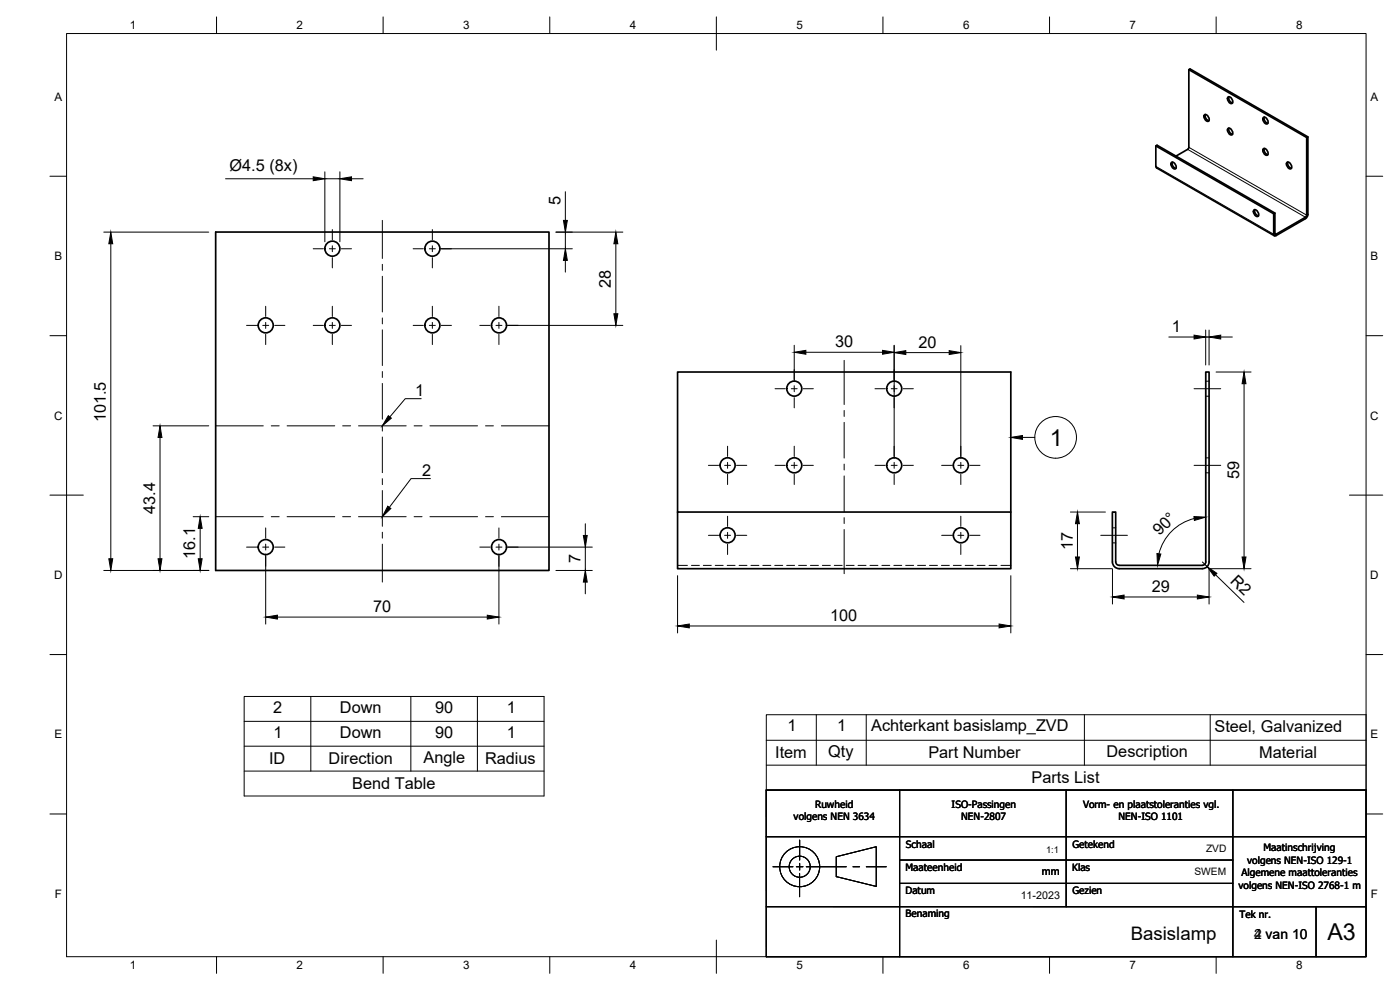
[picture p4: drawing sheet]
<svg xmlns="http://www.w3.org/2000/svg" width="420mm" height="297mm" viewBox="0 0 420 297" stroke-linecap="round" stroke-linejoin="round" font-family="sans-serif">
<!-- layer: Visible -->
<g fill="none" stroke="#000" stroke-width=".51">
<path d="M356.8 20.9l35.4 20.4M361.5 34.4a1.32 1.32 0 0 1 1.2 2 1.32 1.32 0 0 1-1.2-2zM361.7 34.3a1.53 1.53 0 0 0 1.1 1.9M368.6 38.5a1.32 1.32 0 0 1 1.1 2 1.32 1.32 0 0 1-1.1-2zM368.6 29.1a1.32 1.32 0 0 1 1.1 1.9 1.32 1.32 0 0 1-1.1-1.9zM368.8 38.4a1.53 1.53 0 0 0 1.1 1.9M368.8 29a1.53 1.53 0 0 0 1.1 1.9M379.2 35.2a1.32 1.32 0 0 1 1.1 2 1.32 1.32 0 0 1-1.1-2zM379.4 35.1a1.53 1.53 0 0 0 1.1 1.9M346.9 49.9v-6.1l.3-.2 35.4 20.3M346.9 43.8l35.3 20.3M346.9 49.9l.2 .5 35.4 20.3"/>
<path d="M351.6 48.7a1.32 1.32 0 0 1 1.2 2 1.32 1.32 0 0 1-1.2-2zM351.8 48.7a1.53 1.53 0 0 0 1.1 1.8M379.2 44.6a1.32 1.32 0 0 1 1.1 1.9 1.32 1.32 0 0 1-1.1-1.9zM379.4 44.5a1.53 1.53 0 0 0 1.1 1.9M386.3 48.7a1.32 1.32 0 0 1 1.1 1.9 1.32 1.32 0 0 1-1.1-1.9zM386.5 48.6a1.53 1.53 0 0 0 1.1 1.9M392.2 41.3l.3-.2v23.6l-.7 .9-8.8 5.1h-.5l-.2-.4-.1-6.2 .4-.2v6.2l.2 .2 9-5.1 .3-.4zM392.5 41.1l-35.4-20.4-.3 .2v23.3l-.4 .6-3.5 2M64.7 69.6h100.1v101.6h-100.1zM376.4 63a1.32 1.32 0 0 1 1.1 1.9 1.32 1.32 0 0 1-1.1-1.9zM376.6 62.9a1.53 1.53 0 0 0 1.1 1.9M361.9 111.6h1v57a2.04 2.04 0 0 1-2.1 2h-24.9a2 2 0 0 1-2-2l-.1-15h1l.1 15a1.04 1.04 0 0 0 1 1h25a1.01 1.01 0 0 0 1-1z"/>
<path d="M203.3 153.6h100.1v17h-100.1zM203.3 153.6v-42h100.1v42"/>
<circle cx="99.7" cy="74.6" r="2.25"/>
<circle cx="129.8" cy="74.6" r="2.25"/>
<circle cx="79.7" cy="97.6" r="2.25"/>
<circle cx="99.7" cy="97.6" r="2.25"/>
<circle cx="129.8" cy="97.6" r="2.25"/>
<circle cx="149.8" cy="97.6" r="2.25"/>
<circle cx="238.4" cy="116.6" r="2.25"/>
<circle cx="268.4" cy="116.6" r="2.25"/>
<circle cx="218.4" cy="139.6" r="2.25"/>
<circle cx="238.4" cy="139.6" r="2.25"/>
<circle cx="268.4" cy="139.6" r="2.25"/>
<circle cx="288.4" cy="139.6" r="2.25"/>
<circle cx="79.7" cy="164.1" r="2.25"/>
<circle cx="149.8" cy="164.1" r="2.25"/>
<circle cx="218.4" cy="160.6" r="2.25"/>
<circle cx="288.4" cy="160.6" r="2.25"/>
</g>
<!-- layer: Hidden -->
<g fill="none" stroke="#000" stroke-width=".3">
<path d="M361.9 118.9h1M361.9 114.4h1M361.9 137.4h1M333.8 158.4h1M361.9 141.9h1M203.3 169.6h3M207.5 169.6h2.4M211.1 169.6h2.4M214.7 169.6h2.3M218.2 169.6h2.4M221.8 169.6h2.4M225.4 169.6h2.4"/>
<path d="M228.9 169.6h2.4M232.5 169.6h2.4M236.1 169.6h2.4M239.7 169.6h2.3M243.2 169.6h2.4M246.8 169.6h2.4M250.4 169.6h2.4M254 169.6h2.3M257.5 169.6h2.4M261.1 169.6h2.4M264.7 169.6h2.3M268.2 169.6h2.4"/>
<path d="M271.8 169.6h2.4M275.4 169.6h2.4M279 169.6h2.3M282.5 169.6h2.4M286.1 169.6h2.4M289.7 169.6h2.4M293.2 169.6h2.4M296.8 169.6h2.4M300.4 169.6h3M333.8 162.9h1"/>
</g>
<!-- layer: Visible Narrow -->
<path d="M346.9 49.9l35.3 20.4 .4-.2 .4 .2v.4M356.4 44.8l35.4 20.4v.4M356.8 44.2l35.4 20.4 .3-.2" fill="none" stroke="#000" stroke-width=".3"/>
<!-- layer: Bend Center -->
<g fill="none" stroke="#000" stroke-width=".3">
<path d="M64.7 127.8h14.3M81.4 127.8h2.4M86.2 127.8h14.3M102.8 127.8h2.4M107.6 127.8h14.3M124.3 127.8h2.4M129 127.8h14.3M145.7 127.8h2.4M150.5 127.8h14.3M64.7 155h14.3M81.4 155h2.4M86.2 155h14.3"/>
<path d="M102.8 155h2.4M107.6 155h14.3M124.3 155h2.4M129 155h14.3M145.7 155h2.4M150.5 155h14.3"/>
</g>
<!-- layer: Border -->
<g fill="none" stroke="#000" stroke-width=".3">
<path d="M20 10.1h390v276.9h-390zM65 5.1v5M115 5.1v5M165 5.1v5M215 5.1v10M265 5.1v5M315 5.1v5M365 5.1v5M15 52.9h5M410 52.9h5M15 100.7h5M410 100.7h5"/>
<path d="M15 148.6h10M405 148.6h10M15 196.4h5M410 196.4h5M15 244.2h5M410 244.2h5M65 287v5M115 287v5M165 287v5M215 282.1v9.9M265 287v5M315 287v5"/>
<path d="M365 287v5"/>
</g>
<!-- layer: TitleBlock -->
<g fill="none" stroke="#000" stroke-width=".3">
<path d="M240 252.1v5.9M240 259v2.1M251 257.1l12-3.1v12l-12-3zM232 260.1h6M239 260.1h2M240 262.1v7M242 260.1h12M256 260.1h2M260 260.1h6"/>
<circle cx="240" cy="260" r="6"/>
<circle cx="240" cy="260" r="3.2"/>
</g>
<path d="M230 237.1h180v49.9h-180zM270 237.1v49.9M320 237.1v35M370 237.1v49.9M230 251h180M270 258h100M230 272l180 .1M270 265.1h100M395 272v15" fill="none" stroke="#000" stroke-width=".36"/>
<!-- layer: Smart Centers -->
<g fill="none" stroke="#000" stroke-width=".3">
<path d="M94 74.6h3.1M98.8 74.6h1.8M99.7 68.9v3.1M99.7 73.8v1.7M99.7 77.3v3.1M102.4 74.6h3.1M114.7 66.1v11.4M114.7 79.3v1.8M124 74.6h3.1M128.8 74.6h1.8M129.8 68.9v3.1M129.8 73.8v1.7"/>
<path d="M129.8 77.3v3.1M132.4 74.6h3.1M74 97.6h3.1M78.8 97.6h1.8M79.7 91.9v3.1M79.7 96.7v1.8M82.4 97.6h3.1M94 97.6h3.1M98.8 97.6h1.8M99.7 91.9v3.1M99.7 96.7v1.8M102.4 97.6h3.1"/>
<path d="M114.7 82.9v10.7M114.7 95.4v1.8M114.7 99v10.7M124 97.6h3.1M128.8 97.6h1.8M129.8 91.9v3.1M129.8 96.7v1.8M132.4 97.6h3.1M144 97.6h3.1M148.8 97.6h1.8M149.7 91.9v3.1M149.7 96.7v1.8"/>
<path d="M152.4 97.6h3.1M79.7 100.3v3.1M99.7 100.3v3.1M114.7 111.5v1.7M114.7 115v10.8M129.8 100.3v3.1M149.7 100.3v3.1M232.6 116.6h3.1M237.5 116.6h1.7M238.4 110.9v3M238.4 115.7v1.8M238.4 119.3v3.1"/>
<path d="M241 116.6h3.1M253.3 108.1v13.3M262.6 116.6h3.1M267.5 116.6h1.7M268.4 110.9v3M268.4 115.7v1.8M268.4 119.3v3.1M271 116.6h3.1M358.4 116.6h8M114.7 127.5v1.8M114.7 131.1v10.7M212.6 139.6h3.1"/>
<path d="M217.5 139.6h1.7M218.4 133.9v3.1M218.4 138.7v1.8M221 139.6h3.1M232.6 139.6h3.1M237.5 139.6h1.7M238.4 133.9v3.1M238.4 138.7v1.8M241 139.6h3.1M253.3 123.2v1.8M253.3 126.7v10.7M253.3 139.2v1.8"/>
<path d="M262.6 139.6h3.1M267.5 139.6h1.7M268.4 133.9v3.1M268.4 138.7v1.8M271 139.6h3.1M282.6 139.6h3.1M287.5 139.6h1.7M288.4 133.9v3.1M288.4 138.7v1.8M291 139.6h3.1M358.4 139.6h8M79.7 158.4v3.1"/>
<path d="M114.7 143.6v1.8M114.7 147.2v10.7M114.7 159.7v1.8M149.7 158.4v3.1M218.4 142.3v3.1M218.4 154.9v3.1M218.4 159.7v1.8M238.4 142.3v3.1M253.3 142.8v10.7M253.3 155.3v1.8M253.3 158.9v13.2M268.4 142.3v3.1"/>
<path d="M288.4 142.3v3.1M288.4 154.9v3.1M288.4 159.7v1.8M74 164.2h3.1M78.8 164.2h1.8M79.7 163.3v1.7M79.7 166.8v3.1M82.4 164.2h3.1M114.7 163.3v11.4M144 164.2h3.1M148.8 164.2h1.8M149.7 163.3v1.7"/>
<path d="M149.7 166.8v3.1M152.4 164.2h3.1M212.6 160.6h3.1M217.5 160.6h1.7M218.4 163.3v3.1M221 160.6h3.1M282.6 160.6h3.1M287.5 160.6h1.7M288.4 163.3v3.1M291 160.6h3.1M330.3 160.6h8"/>
</g>
<!-- layer: Parts Lists -->
<path d="M230 214.4h180v22.7h-180zM245 214.4v15.2M260 214.4v15.2M325.4 214.4v15.2M363.2 214.4v15.2M230 229.6h180M230 222.1h180" fill="none" stroke="#000" stroke-width=".3"/>
<!-- layer: FD_Dimensions -->
<g fill="none" stroke="#000" stroke-width=".3">
<path d="M67.7 53.6h26.3M97.5 51.5v21M97.5 53.6h4.5M102 51.5v21M105.5 53.6h3.5M169.7 57.5v8.6M31.1 69.6h31.6M33.3 73.1v94.5M131.8 74.6h40M166.8 69.6h20.1M169.7 69.6v5M169.7 78.1v3.5"/>
<path d="M184.8 73.1v21M151.8 97.6h35.1M361.8 99v10.5M362.9 99v10.5M238.4 103.6v10.9M241.9 105.7h23M268.4 103.6v33.9M271.8 105.8h13.1M288.4 103.7v33.8M350.8 101.1h7.6M361.8 101.1h1.1M365 111.6h10.5"/>
<path d="M366.4 101.1h3.4M373.4 115.1v52M45.9 127.8h16.8M48 131.3v36.3M58 155h4.7M60.1 158.5v9.1M175.7 157.1v3.6M321.2 153.6h10.5M323.4 157.1v10M358.4 155.6a14.5 14.5 0 0 0-10.6 10.6M31.1 171.2h31.6M79.7 166.3v20.9"/>
<path d="M149.7 166.3v20.9M151.8 164.2h26M166.8 171.2h11M175.7 164.2v7M175.7 174.7v3.5M203.3 172.7v17.2M303.4 172.7v17.2M321.2 170.6h12.6M333.9 170.7v10.5M337.4 179.1h21.9M360.8 168.6l1.5 1.4M362.9 170.7v10.5"/>
<path d="M362.9 170.6h12.6M364.8 172.5l8.5 8.2M83.2 185.2h63M206.9 187.8h92.9"/>
</g>
<g fill="#000" stroke="#000" stroke-width=".3">
<path d="M94 53.1l3.5 .5-3.5 .6zM102 53.6l3.5-.5v1.1zM33.3 69.6l.5 3.5h-1.1zM169.7 74.6l.6 3.5h-1.2zM169.1 66.1h1.2l-.6 3.5zM184.8 69.6l.6 3.5h-1.2zM184.2 94.1h1.2l-.6 3.5zM238.4 105.7l3.5-.6v1.2zM264.9 105.1l3.5 .6-3.5 .6zM268.4 105.8l3.4-.6v1.2zM284.9 105.2l3.5 .6-3.5 .6zM358.4 100.5l3.4 .6-3.4 .6z"/>
<path d="M362.9 101.1l3.5-.6v1.2zM373.4 111.6l.5 3.5h-1.1zM48 127.8l.6 3.5h-1.2zM60.1 155l.6 3.5h-1.2zM323.4 153.6l.5 3.5h-1.1zM358.3 155l3.5 .2-3.3 1zM32.7 167.6h1.1l-.5 3.6zM47.4 167.6h1.2l-.6 3.6zM59.5 167.6h1.2l-.6 3.6zM175.1 160.7h1.1l-.5 3.5zM175.7 171.2l.5 3.5h-1.1zM322.8 167.1h1.1l-.5 3.5z"/>
<path d="M333.9 179.1l3.5-.6v1.2zM347.2 166.1l1.2 .1-1 3.4zM359.3 178.5l3.6 .6-3.6 .6zM362.3 170l2.9 2-.8 .9zM372.8 167.1h1.1l-.5 3.5zM79.7 185.2l3.5-.6v1.1zM146.2 184.6l3.5 .6-3.5 .5zM203.3 187.8l3.6-.6v1.2zM299.8 187.2l3.6 .6-3.6 .6z"/>
</g>
<!-- layer: Balloons -->
<g fill="none" stroke="#000" stroke-width=".3">
<path d="M306.9 131.2h3.7"/>
<circle cx="316.8" cy="131.2" r="6.3"/>
</g>
<path d="M303.4 131.2l3.5-.5v1.1z" fill="#000" stroke="#000" stroke-width=".3"/>
<!-- layer: Bend Tables -->
<path d="M73.3 209h90v29.8h-90zM73.3 216.4h90M93.3 209v22.4M123.3 209v22.4M143.3 209v22.4M73.3 231.4h90M73.3 223.9h90" fill="none" stroke="#000" stroke-width=".3"/>
<!-- layer: BendIds -->
<path d="M116.5 124.7l1 .8-2.8 2.3zM116.4 151.9l.9 .7-2.6 2.4z" fill="#000" stroke="#000" stroke-width=".3"/>
<path d="M126.4 119.6h-4.8l-4.6 5.5M129.2 143.6h-5.8l-6.6 8.6" fill="none" stroke="#000" stroke-width=".3"/>
<g font-size="7">
<text x="315.1" y="133.8">1</text>
<text x="398.4" y="282">A3</text>
</g>
<text font-size="5.6" x="339.3" y="282">Basislamp</text>
<g font-size="4.9">
<text x="68.9" y="51.2">Ø4.5 (8x)</text>
<text x="168.2" y="61.4" transform="rotate(-90 168.2 61.4)">5</text>
<text x="183.4" y="86.3" transform="rotate(-90 183.4 86.3)">28</text>
<text x="351.6" y="99.7">1</text>
<text x="250.7" y="104.2">30</text>
<text x="275.7" y="104.3">20</text>
<text x="124.6" y="118.9">1</text>
<text x="31.8" y="126.7" transform="rotate(-90 31.8 126.7)">101.5</text>
<text x="126.7" y="142.9">2</text>
<text x="371.9" y="143.8" transform="rotate(-90 371.9 143.8)">59</text>
<text x="46.6" y="154.1" transform="rotate(-90 46.6 154.1)">43.4</text>
<text x="348" y="160.9" transform="rotate(-45 348 160.9)">90°</text>
<text x="58.6" y="167.7" transform="rotate(-90 58.6 167.7)">16.1</text>
<text x="321.9" y="165" transform="rotate(-90 321.9 165)">17</text>
<text x="174.3" y="169" transform="rotate(-90 174.3 169)">7</text>
<text x="345.7" y="177.7">29</text>
<text x="369" y="174.6" transform="rotate(44 369 174.6)">R2</text>
<text x="112" y="183.7">70</text>
<text x="249.1" y="186.4">100</text>
<text x="82" y="213.9">2</text>
<text x="102" y="213.9">Down</text>
<text x="130.6" y="213.9">90</text>
<text x="152.1" y="213.9">1</text>
<text x="82.1" y="221.3">1</text>
<text x="102" y="221.3">Down</text>
<text x="130.6" y="221.3">90</text>
<text x="152.1" y="221.3">1</text>
<text x="236.3" y="219.4">1</text>
<text x="251.3" y="219.4">1</text>
<text x="261.5" y="219.4">Achterkant basislamp_ZVD</text>
<text x="364.5" y="219.5">Steel, Galvanized</text>
<text x="232.6" y="227.6">Item</text>
<text x="248.6" y="227.1">Qty</text>
<text x="278.6" y="227.6">Part Number</text>
<text x="332.1" y="227.1">Description</text>
<text x="377.9" y="227.6">Material</text>
<text x="80.8" y="229.4">ID</text>
<text x="98.6" y="229.3">Direction</text>
<text x="127.1" y="228.9">Angle</text>
<text x="145.6" y="229.3">Radius</text>
<text x="105.7" y="236.8">Bend Table</text>
<text x="309.6" y="235">Parts List</text>
</g>
<g font-size="4.2">
<text x="376.3" y="281.9">4 van 10</text>
<text x="376.3" y="281.9">2 van 10</text>
</g>
<g font-size="3.5">
<text x="39" y="8.8">1</text>
<text x="89" y="8.8">2</text>
<text x="139" y="8.8">3</text>
<text x="189" y="8.8">4</text>
<text x="239" y="8.8">5</text>
<text x="289" y="8.8">6</text>
<text x="339" y="8.8">7</text>
<text x="389" y="8.8">8</text>
<text x="16.3" y="30.2">A</text>
<text x="411.3" y="30.2">A</text>
<text x="16.3" y="78">B</text>
<text x="411.3" y="78">B</text>
<text x="16.2" y="125.9">C</text>
<text x="411.2" y="125.9">C</text>
<text x="16.2" y="173.7">D</text>
<text x="411.2" y="173.7">D</text>
<text x="16.3" y="221.6">E</text>
<text x="411.3" y="221.6">E</text>
<text x="16.4" y="269.4">F</text>
<text x="411.4" y="269.4">F</text>
<text x="39" y="290.8">1</text>
<text x="89" y="290.8">2</text>
<text x="139" y="290.8">3</text>
<text x="189" y="290.8">4</text>
<text x="239" y="290.8">5</text>
<text x="289" y="290.8">6</text>
<text x="339" y="290.8">7</text>
<text x="389" y="290.8">8</text>
</g>
<g font-size="3.2">
<text x="312.7" y="262.5">mm</text>
<text x="306.3" y="269.7">11-2023</text>
</g>
<g font-size="3.1">
<text x="361.9" y="255.6">ZVD</text>
<text x="358.5" y="262.6">SWEM</text>
</g>
<g font-size="3">
<text x="244.6" y="242.3">Ruwheid</text>
<text x="285.6" y="242.3">ISO-Passingen</text>
<text x="325" y="242.3">Vorm- en plaatstoleranties vgl.</text>
<text x="238.2" y="246.1">volgens NEN 3634</text>
<text x="288.5" y="246">NEN-2807</text>
<text x="335.7" y="246.1">NEN-ISO 1101</text>
<text x="271.9" y="254.3">Schaal</text>
<text x="321.9" y="254.3">Getekend</text>
<text x="379.2" y="255.3">Maatinschrijving</text>
<text x="271.8" y="261.4">Maateenheid</text>
<text x="321.8" y="261.4">Klas</text>
<text x="372.6" y="262.9">Algemene maattoleranties</text>
<text x="374.3" y="259.1">volgens NEN-ISO 129-1</text>
<text x="271.8" y="268.3">Datum</text>
<text x="321.9" y="268.3">Gezien</text>
<text x="371.7" y="266.6">volgens NEN-ISO 2768-1 m</text>
<text x="271.8" y="275.3">Benaming</text>
<text x="372" y="275.3">Tek nr.</text>
</g>
<text font-size="2.8" x="313.9" y="255.8">1:1</text>
</svg>
